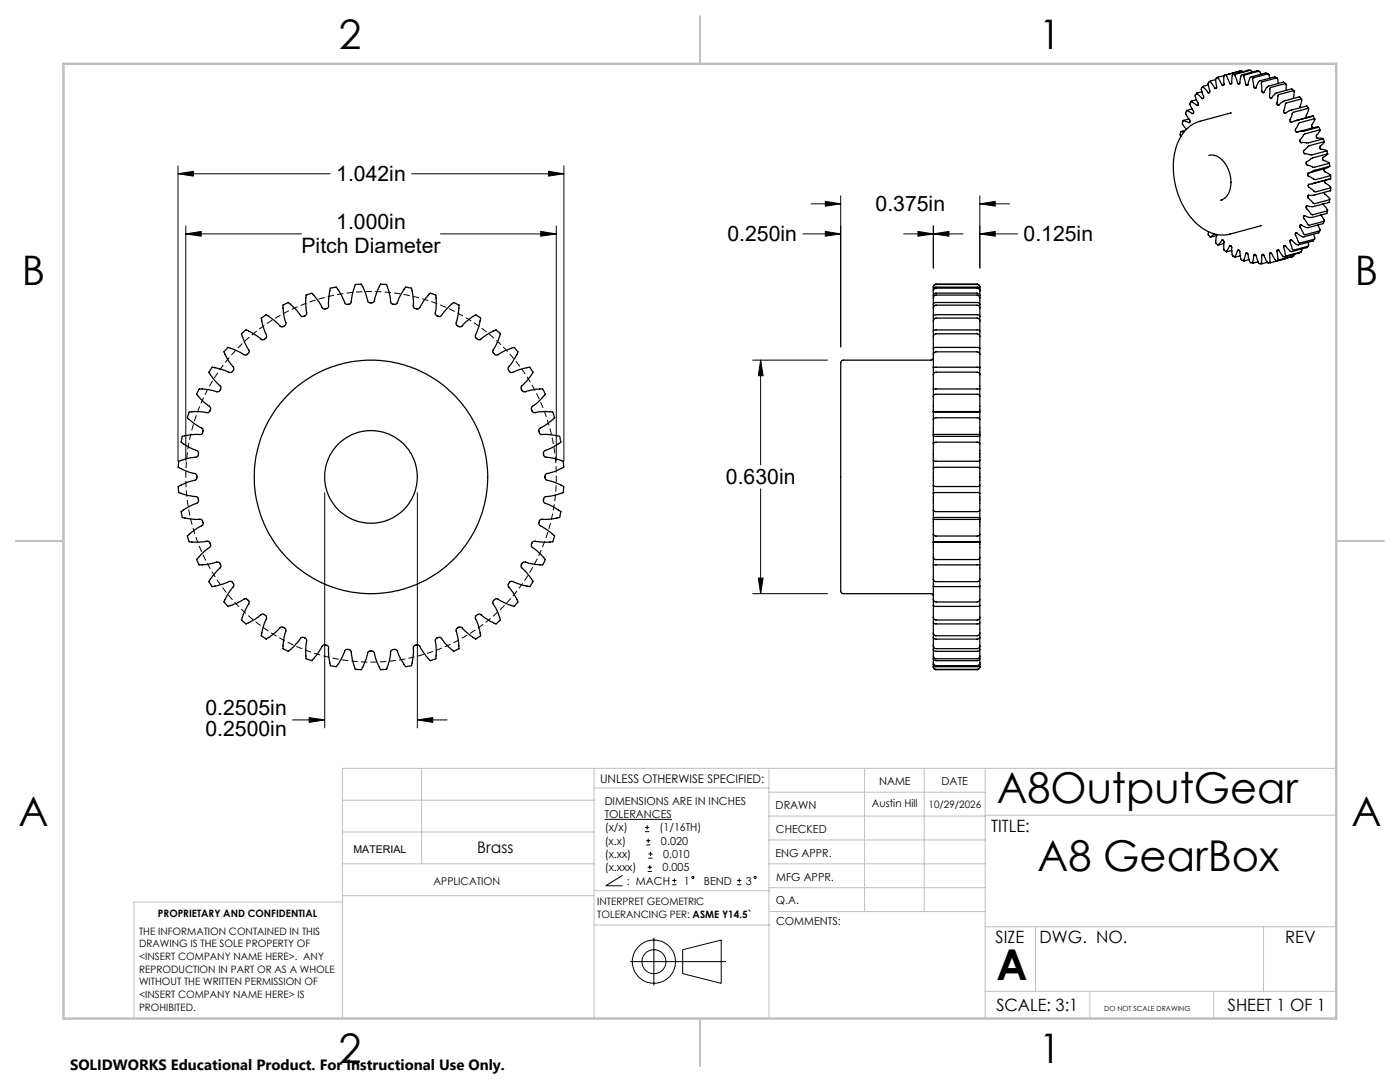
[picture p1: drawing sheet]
<svg xmlns="http://www.w3.org/2000/svg" width="279mm" height="216mm" viewBox="0 0 279 216" stroke-linecap="round" stroke-linejoin="round" font-family="sans-serif">
<g fill="none" stroke="#000" stroke-width=".25">
<path d="M238.8 18.6l-.1 .2a1.72 1.72 0 0 0 .4 1.8v.2l-.2 .3-1.2-.9 1.1-.3M240.1 17.3l-.3 .2a2.21 2.21 0 0 0 .4 1.7v.3l-.3 .2-1.1-1 1.1-.4M241.6 16.2l-.4 .2a2.65 2.65 0 0 0 .2 1.8v.3h-.3l-1-1.2 1.1-.4M241.6 16.2l1-.3 .1 1.7h-.3l-.9-1.3zM243.2 15.4l-.5 .2-.1 .3M244.3 15.1l-1.1 .3M247.3 14.2l-2.9 .8-.2 .3 .1 1.6-.1 .1-.4-.1-.7-1.3 .1-.2M247.3 14.2h.1M247.8 14.1l-.5 .1M249.1 14h.4M249.1 14l-3 .8a2.54 2.54 0 0 0-.2 1.7l-.1 .2h-.4l-.7-1.7 3-.9 .3 .2M249.1 14h.1"/>
<path d="M249.4 14l-2.9 .9 .5 1.8h.4v-.3a1.72 1.72 0 0 1 .5-1.5l2.9-.8 .5 .1M249.4 14l.4 .4M253.1 14.7l-.5-.1-2.9 .7a2.06 2.06 0 0 0-.6 1.6l-.3 .1-.2-.1-.4-1.6 .1-.3 2.9-.8 .3 .2 .1 .5M254.9 15.6l-.5-.3-3 .8-.3 .3-.4 1.1-.2 .1-.3-.2-.2-1.8 3.1-.9 .3 .9M255.1 16.7l-.3-1.1-3 .7-.1 .3 .2 1.8 .3 .1 .5-1 .4-.3 3-.8 .5 .3M256.7 18l-.1-1.3-3.1 .8-.1 .2v1.7l.3 .2 .4-.5 .7-.6 3-.8 .4 .4M258.1 19.6a1.54 1.54 0 0 0 0-1.5l-2.9 .8-.4 1.7 .1 .2 .3 .2 1-.8 3.1-.9 .5 .5M235.6 26.3l-.1 .6 .2 .3M236.1 24.1l-.1 .2a1.45 1.45 0 0 0 .8 1.5M236.6 26l-1 .2 .7 .1M236.8 22l-.2 .7 .9 1.3v.4l-.3 .1-1.1-.4 1.2-.4M237.7 20.2l-.1 .3a2.13 2.13 0 0 0 .6 1.7v.3l-.2 .2-1.2-.6 1.1-.4"/>
<path d="M239.5 24.2l-1.4 .6-1.4 1-1.1 1.5-.7 1.6-.5 2-.2 1.5v2.6l.5 2.6 .9 2.4 1 1.9 1.2 1.6 1.2 1.3 1.9 1.3 1.6 .6 1 .2 2.1-.2M241.3 31h1l1.2 .6 1.1 1.1 .8 1.9 .3 1.7-.3 1.7-.6 1.2-.6 .5-.5 .2M243.7 39.9h.1M245.7 22.5l-6.2 1.7M259.5 21.5v-.3a1.75 1.75 0 0 0 .2-1.5l-3 .8-.5 1.6v.3l.4 .2 .9-.6 3.3-.9 .4 .6M260.2 26.8l3.2-.9-.7 1.2v.3l.2 .2h.5l.7 .1-3 .8-1.1-.1a.42 .42 0 0 1-.5 0 .42 .42 0 0 1-.1-.5zM260.2 30l1-.9 3.1-.8-.9 .9 .1 .4 .1 .2 .7 .1 .5 .2-3 .8-.9-.2a.5 .5 0 0 1-.8-.4zM260.7 32.3l1.2-.8 3.1-.8-.6 .5a.44 .44 0 0 0-.4 .2 .44 .44 0 0 0 0 .4l.1 .2 .7 .2 .5 .4-3.2 .8-1.3-.5zM262 23.2l-3.5 .9-.8 .3-.3-.3 .7-1.7 3-.8v.6l-.4 .9 .1 .4M262 25.5l-.2-.5 .6-1.1v-.2l-3.1 .8-.5 .9a.67 .67 0 0 0-.1 1l1.4-.2 3.1-.9-.7 .1-3.4 .9M262 23.2h.1M262 23.2l-3.5 .9"/>
<path d="M262.1 23.2l.3 .5M263.2 25.4l.3 .6M264.1 27.7l.2 .6M264.3 33.7v.4l.1 .2a1.4 1.4 0 0 1 1.1 .8l-3.1 .7-1.3-.6-.1-.3 .1-.4 1.2-.5 3.1-.8-.9 .4-3.2 .9M264.8 30.1l.2 .6M265.3 32.5l.1 .7M265.4 39.8l-.1 .6-3.3 .8-1.2-.1-.1 .5 .4 .4a1.3 1.3 0 0 0 .9 .9l2.9-.8v-.3l-.9-1.1M265.5 35.7l-4.3 1.1-.1 .2a.57 .57 0 0 0 .5 .6l.8 .6 .2 .1 2.9-.8a1.39 1.39 0 0 0-1-1l-.1-.5M265.5 35.7h.1M265.5 35.7l-3.6 1M265.5 35l.1 .6M265.6 37.4l-.1 .7-3.3 .8h-1.1l-.1 .5 1.3 1.2 3-.7 .1-.2-1.1-1.1v-.2"/>
<path d="M186.3 59.4l.1-.3 .3-.2h8.4l.3 .2 .1 .3M186.3 59.4v1.3M186.3 58.9l.1-.3 .3-.1h8.3l.4 .2 .1 .2M186.3 58.9v.5M186.3 58.1l.1-.4 .3-.2h8.4l.3 .2 .1 .4M186.3 58.1v.8M186.3 57.7l.4-.4h8.5l.2 .2 .1 .2M186.3 57.7v.4M186.3 57.3l.1-.3 .4-.2h8.3l.3 .1 .1 .4M186.3 57.3v.4M186.3 57.3l.1-.4 .3-.2h8.4l.3 .2 .1 .4M195.5 59.4v1.3"/>
<path d="M195.5 58.9v.5M195.5 58.1v.8M195.5 57.7v.4M195.5 57.3v.4M241.2 46.9l.3 .4M241.2 46.2v.6M242.3 46.7l-.8 .6 1.3-.3M242.8 46.8v.2M242.8 47a1.53 1.53 0 0 0 .2 1.8l.1 .1M244.2 48.6l-1.1 .3 .8-1h.2l.2 .3-.1 1.6 .6 .4M245.8 50l-1.1 .2 .7-1.1 .2-.1 .3 .4v1.5l.6 .4M247.5 51l-1 .3 .5-1.3 .3-.1 .1 .3a1.83 1.83 0 0 0 .6 1.8l.2 .1"/>
<path d="M249.3 51.8l-1.1 .2 .4-1.5h.3l.2 .3a2.2 2.2 0 0 0 .5 1.6l.4 .1M251.1 52.2l-1.1 .3 .2-1.5a.2 .2 0 0 1 .2-.3 .2 .2 0 0 1 .2 .2l.6 1.6 .6 .1M251.7 45l-6.2 1.7M252.9 52.4l-1.2 .2 .1-1.6a.23 .23 0 0 1 .2-.2 .23 .23 0 0 1 .3 .2v.1a2 2 0 0 0 .8 1.4l.5-.1M256.6 51.6l-3 .8M257.7 51.3l-3 .7-.9-1.4a.22 .22 0 0 0-.3-.1 .22 .22 0 0 0-.1 .3v1.4l.2 .2M257.7 51.3h.1M258.1 51.1l-.4 .2M258.3 50.8h.1M259.7 50.2l-.4 .3-2.9 .8a2.86 2.86 0 0 1-1.3-1.4l-.3 .2 .3 1.8 3-.8 .2-.3M261.1 49.1l-.3 .3-3 .8a2.25 2.25 0 0 1-1.3-1.2l-.3 .1v.3l.4 1.6 3.1-.7 .1-.6M262.4 47.7l-.4 .4-2.9 .8a1.5 1.5 0 0 1-1.2-.9l-.3-.2-.2 .5 .7 1.6 3-.8 .1-.1-.1-.7"/>
<path d="M263.4 46l-.2 .5-3 .8a2 2 0 0 1-1.4-.8h-.2l-.1 .3 .8 1.7 3-.8 .1-.3-.3-.7M264.3 44.1l-.2 .5-3 .8h-.5l-.9-.6-.2 .1-.1 .3 .7 1.4 .4 .2 2.8-.7 .2-.3-.5-.9M264.9 42l-.2 .6-2.9 .8h-.5l-1.1-.4-.1 .5 .9 1.3 .3 .1 2.9-.7 .1-.2-.7-1.1M45.4 69.4l.1-.1 1.1 .4 2.2 1.1a.76 .76 0 0 0 .8-1l-.8-1.4-.6-1.8 .8-.7 .1-.1 1.1 .6 1.9 1.3a.76 .76 0 0 0 1.1-.8l-.6-1.6-.4-1.5a.43 .43 0 0 1 0-.5 .43 .43 0 0 1 .4-.2l.5-.3 1.6 1.1 1.3 1.3h.4l.3-.1a.59 .59 0 0 0 .3-.7l-.4-1.6-.1-1.9 1-.5 1.4 1.2 1.1 1.4 .4 .2 .3-.1 .5-.5-.2-2.1 .1-1.6 1.1-.4 1.4 1.7 .7 1.1a.74 .74 0 0 0 .7 .3 .74 .74 0 0 0 .6-.6l.2-2.7 .1-.8 .3-.1 .9-.1 1 1.6 .7 1.5a.73 .73 0 0 0 .7 .3 .73 .73 0 0 0 .6-.5l.2-1.3 .6-2.1 1.2-.1 .8 1.7 .5 1.7 .3 .3h.4a.54 .54 0 0 0 .6-.4l.5-1.6 .8-1.7 1.2 .1v.1a9.9 9.9 0 0 1 .8 3.4l.1 .3 .4 .1a.63 .63 0 0 0 .8-.3l.2-.6a5.4 5.4 0 0 1 1.6-2.5l1.1 .3 .3 2.4v1.1l.1 .3 .4 .2a.51 .51 0 0 0 .8-.3l.8-1.4 1.2-1.4 .9 .3 .3 .1v.4l.1 1.5-.2 1.6a.74 .74 0 0 0 .4 .7 .74 .74 0 0 0 .8-.2l1-1.3 1.1-1a.46 .46 0 0 1 .9 0l.2 .1a.34 .34 0 0 1 .3 .6l-.2 1.5-.4 1.6a.77 .77 0 0 0 1.2 .7l1.4-1.4 1.3-.9 1 .7-.3 1.5-.7 2v.3l.3 .3a.55 .55 0 0 0 .8 .1l1.5-1.2 1.1-.5a.45 .45 0 0 1 .5-.2 .45 .45 0 0 1 .3 .4l.3 .2a.37 .37 0 0 1 .1 .6l-.7 1.7-.7 1.1a.77 .77 0 0 0 1 1l1.4-.8 1.4-.6a.49 .49 0 0 1 .8 .4 .54 .54 0 0 1 .2 .9l-1.7 2.6a.76 .76 0 0 0 .8 1l1.3-.5 1.8-.5a.43 .43 0 0 1 .4 0 .43 .43 0 0 1 .2 .5l.4 .5-1.1 1.5-1.2 1.2a.78 .78 0 0 0 .7 1.2 9.3 9.3 0 0 1 3.5-.6l.4 .6a.56 .56 0 0 1-.2 .9l-1.2 1.2-1.1 .8-.2 .3 .2 .6 .4 .3 1.8-.2 1.6 .1a.43 .43 0 0 1 .5 .6l.1 .6-1.9 1.5-.9 .5a.74 .74 0 0 0-.2 .8 .74 .74 0 0 0 .6 .5h1l2.5 .4 .2 1.1-1.6 1.1-1.6 .7-.3 .3 .1 .4 .4 .5 1.7 .3 1.8 .5 .1 .8a.53 .53 0 0 1-.5 .7l-1.2 .6-1.8 .4-.2 .3v.5l.3 .5 1.4 .4 1.8 .7a.46 .46 0 0 1 .2 .8l-.1 .6-1.8 .5-1.6 .3a.74 .74 0 0 0-.5 .6 .74 .74 0 0 0 .3 .7l1.5 .7 1.6 1-.1 .7a.51 .51 0 0 1-.7 .6l-2 .2h-1a.75 .75 0 0 0-.3 1.3l1.5 .9 1.4 1.2-.3 .8a.48 .48 0 0 1-.7 .4h-1.3l-1.8-.2-.3 .2-.3 .5 .2 .5a10 10 0 0 1 2.6 2.4l-.3 .7a.56 .56 0 0 1-.8 .4l-1.3-.1-1.6-.5a.78 .78 0 0 0-.7 1.2l1.2 1.2 .9 1.2a.46 .46 0 0 1-.2 .9l-.3 .5-1.5-.4-2-.7-.4 .1-.2 .2a.55 .55 0 0 0-.1 .8l.8 1 .9 1.7a.45 .45 0 0 1 .1 .4 .45 .45 0 0 1-.3 .3l-.4 .5-1.5-.5-1.8-1-.6 .1-.4 .7 .9 1.7 .6 1.4a.45 .45 0 0 1 0 .5 .45 .45 0 0 1-.4 .2l-.5 .4-2.2-1.2-.7-.6a.76 .76 0 0 0-.8 0 .76 .76 0 0 0-.3 .8l.6 1.5 .3 1.5a.43 .43 0 0 1 .1 .5 .43 .43 0 0 1-.5 .2l-.5 .3-1.3-.9-1.4-1.3a.74 .74 0 0 0-.8-.1 .74 .74 0 0 0-.3 .7l.3 1.7 .2 1.5a.38 .38 0 0 1 0 .4 .38 .38 0 0 1-.4 .1l-.3 .2a.53 .53 0 0 1-.8-.2l-1.2-1.2-.8-1a.74 .74 0 0 0-.8-.1 .74 .74 0 0 0-.4 .6l.2 1.7-.1 1.8-.7 .3a.54 .54 0 0 1-.8-.3l-1-1.3-.8-1.2a.77 .77 0 0 0-1.2 .4v1l-.3 2.2a.44 .44 0 0 1-.2 .4 .44 .44 0 0 1-.4 0l-.5 .1-.2-.1-1-1.5-.7-1.6-.5-.2-.7 .3-.2 1.5-.5 1.9a.38 .38 0 0 1-.6 .3h-.7l-1-2-.3-1.4-.4-.3h-.6l-.3 .3-.4 1.4-.8 1.8a.38 .38 0 0 1-.6 .2h-.2a.52 .52 0 0 1-.7-.6l-.4-1.6-.2-1.3a.75 .75 0 0 0-1.3-.2 10 10 0 0 1-1.7 3.1l-1.2-.2-.3-2.2v-1.4l-.3-.4-.6-.1-.4 .2-.9 1.5-1.2 1.4-1.1-.4-.1-1.5 .2-2.2-.5-.5-.3-.1-.4 .2-.6 .9-1.6 1.5a.38 .38 0 0 1-.3 .2 .38 .38 0 0 1-.4-.1l-.2-.2a.56 .56 0 0 1-.4-.7l.2-1.7 .3-1.3a.75 .75 0 0 0-1.1-.6l-1.4 1.3-1.3 .9-.7-.4a.53 .53 0 0 1-.3-.8l.4-1.3 .6-1.6a.77 .77 0 0 0-1.1-.7l-1.1 .8-1.6 .9a.45 .45 0 0 1-.4 .1 .45 .45 0 0 1-.4-.4l-.4-.4 .5-1.5 1-1.8-.1-.5-.4-.4h-.4l-1.2 .7-2.1 .8-.8-.9 .5-1.1 1.3-1.9a.76 .76 0 0 0 0-.8 .76 .76 0 0 0-.8-.3l-1.2 .6-1.8 .4a.4 .4 0 0 1-.6-.3l-.2-.2a.53 .53 0 0 1 .1-.9l2.1-2.4-.1-.7a.59 .59 0 0 0-.7-.4 9.6 9.6 0 0 1-3.5 .6l-.4-.6a.51 .51 0 0 1 .2-.9l1.2-1.2 1-.8a.76 .76 0 0 0 .1-.8 .76 .76 0 0 0-.6-.4l-1.6 .2-1.6-.1a.39 .39 0 0 1-.4 0 .39 .39 0 0 1-.1-.4l-.1-.3a.52 .52 0 0 1 .3-.8l1.6-1.2 .9-.5a.76 .76 0 0 0-.4-1.3h-1l-1.7-.2-.8-.1-.1-.2-.1-1 1.5-1 1.6-.7a.76 .76 0 0 0-.2-1.3l-1.7-.3-1.8-.5v-1.1v-.1l1.7-.8 1.6-.5a.77 .77 0 0 0 .4-.6 .77 .77 0 0 0-.4-.7l-1.9-.6-1.2-.5-.2-.3v-1.1l1.9-.5 1.6-.3a.76 .76 0 0 0 .2-1.3l-.7-.2a5.4 5.4 0 0 1-2.4-1.6l.1-.6a.48 .48 0 0 1 .6-.5l2-.3h1a.77 .77 0 0 0 .4-1.3l-1.5-.8-1.2-1a.48 .48 0 0 1 0-.8l.1-.3a.44 .44 0 0 1 .6-.3l1.4-.1 1.8 .2 .4-.4a.58 .58 0 0 0-.1-.8l-.8-.6-1.5-1.5a.47 .47 0 0 1 0-.9l.3-.5h.5l1.4 .2 1.6 .4a.75 .75 0 0 0 .6-.4 .75 .75 0 0 0 0-.8l-1.1-1.2-1-1.4a.91 .91 0 0 1 .4-.9l.1-.2h.5l3 1h.4l.3-.3a.55 .55 0 0 0 0-.8l-.8-1-.9-1.6a.45 .45 0 0 1-.1-.5 .45 .45 0 0 1 .4-.3zM186.3 71.4l-.1 .2-.3 .3h-17.6a.83 .83 0 0 0-.5 1.1v44.9a.54 .54 0 0 0 .5 .6h17.6l.3 .2 .1 .3M186.3 79.1l.4-.4h8.5l.3 .4M186.3 77.6h9.2M186.3 79.1v3M186.3 77.6v1.5M186.3 74.8v-.3l.4-.2h8.4l.3 .1 .1 .4M186.3 74.8v2.8M186.3 73.4l.3-.1h8.7l.2 .1"/>
<path d="M186.3 73.4v1.4M186.3 69.5l.4-.2h8.5l.3 .2M186.3 70.7l.1-.3 .4-.2h8.2l.3 .1 .2 .4M186.3 70.7v2.7M186.3 69.5v1.2M186.3 66l.3-.2h8.6l.3 .2M186.3 67.1l.1-.3 .3-.2h8.4l.3 .2 .1 .3M186.3 67.1v2.4M186.3 66v1.1M186.3 64l.1-.3 .3-.2h8.4l.3 .1 .1 .4M186.3 64v2M186.3 63.1l.1-.2 .4-.1h8.2l.5 .3"/>
<path d="M186.3 63.1v.9M186.3 61.5l.1-.4 .3-.2h8.4l.3 .2 .1 .4M186.3 61.5v1.6M186.3 60.7l.4-.3h8.5l.3 .3M186.3 60.7v.8M195.5 77.6v1.5M195.5 79.1v3M195.5 74.8v2.8M195.5 73.4v1.4M195.5 69.5v1.2M195.5 70.7v2.7M195.5 66v1.1"/>
<path d="M195.5 67.1v2.4M195.5 64v2M195.5 63.1v.9M195.5 61.5v1.6M195.5 60.7v.8M186.3 93.5l.4-.3h8.5l.3 .3M186.3 93.5v3.3M186.3 91.9l.3 .1h8.6l.3-.1M186.3 96.8l.4 .3h8.5l.3-.3M186.3 96.8v1.7M186.3 98.5l.3-.2h8.6l.3 .2M186.3 91.9v1.6"/>
<path d="M186.3 98.5v3.3M186.3 88.5v3.4M186.3 88.5l.4-.3h8.5l.3 .3M186.3 87l.3 .1h8.6l.3-.1M186.3 87v1.5M186.3 86.7v.3M186.3 83.7l.4-.3h8.5l.3 .3M186.3 83.7v3M186.3 82.2h9.2M186.3 82.2v1.5M186.3 82.1v.1M186.3 86.7h9.2"/>
<path d="M186.3 82.1h9.2M195.5 93.5v3.3M195.5 91.9v1.6M195.5 96.8v1.7M195.5 98.5v3.3M195.5 88.5v3.4M195.5 87v1.5M195.5 86.7v.3M195.5 83.7v3M195.5 82.2v1.5M195.5 82.1v.1M186.3 101.8l.4 .3h8.4l.4-.3"/>
<path d="M186.3 103.4l.3-.1h8.6l.3 .1M186.3 101.8v1.6M186.3 103.4v.2M186.3 106.6l.4 .4h8.5l.3-.4M186.3 103.6v3M186.3 108.2h9.2M186.3 106.6v1.6M186.3 108.2h.1M186.3 111.2l.4 .5h8.5l.3-.5M186.3 108.2v3M186.3 112.7h9.2M186.3 111.2v1.5"/>
<path d="M186.3 115.6l.1 .3 .3 .2h8.4l.4-.3v-.2M186.3 112.7v2.9M186.3 116.9l.3 .2h8.6l.3-.2M186.3 115.6v1.3M186.3 119.6l.2 .4 .3 .1h8.2l.4-.2 .1-.3M186.3 116.9v2.7M186.3 119.6v1.2M186.3 103.6h9.2M195.5 101.8v1.6M195.5 103.4v.2M195.5 103.6v3M195.5 106.6v1.6"/>
<path d="M195.5 108.2h.1M195.5 108.2v3M195.5 111.2v1.5M195.5 112.7v2.9M195.5 115.6v1.3M195.5 116.9v2.7M195.5 119.6v1.2M186.3 120.8l.4 .2h8.5l.3-.2M186.3 123.2l.1 .3 .3 .2h8.4l.3-.2 .1-.3M186.3 120.8v2.4M186.3 123.2v1l.3 .3h8.6a.51 .51 0 0 0 .3-.8v-.5M186.3 126.3l.1 .4 .3 .2h8.4l.3-.3 .1-.3"/>
<path d="M186.3 124.3v2M186.3 127.2l.5 .3h8.2l.4-.1 .1-.2M186.3 126.3v.9M186.3 128.9l.1 .4 .3 .1h8.4l.3-.2 .1-.3M186.3 127.2v1.7M186.3 129.6l.1 .2 .3 .2h8.5l.3-.4M186.3 128.9v.7M186.3 130.9l.1 .3 .3 .2h8.4l.3-.2 .1-.3M186.3 129.6v1.3M186.3 131.4l.1 .3 .4 .1h8.2l.4-.1 .1-.3M186.3 130.9v.5M186.3 132.3l.1 .3 .3 .2h8.4l.3-.2 .1-.3"/>
<path d="M186.3 131.4v.9M186.3 132.6l.1 .3 .3 .1h8.5l.3-.4M186.3 132.3v.3M186.3 133l.1 .4 .3 .2h8.3l.4-.3 .1-.3M186.3 132.6v.4M186.3 133l.1 .4 .3 .2h8.4l.4-.3v-.3M195.5 120.8v2.4M195.5 124.3v2M195.5 126.3v.9M195.5 127.2v1.7M195.5 128.9v.7M195.5 129.6v1.3"/>
<path d="M195.5 130.9v.5M195.5 131.4v.9M195.5 132.3v.3M195.5 132.6v.4"/>
<circle cx="74" cy="95.2" r="23.3"/>
<circle cx="74.1" cy="95.2" r="9.2"/>
</g>
<g fill="none" stroke="#000" stroke-width=".2">
<path d="M35.5 34.7l3.1-.5v.9zM35.5 33.1v58.9M35.5 34.7h30.4M82.1 34.7h30.4M109.5 34.2l3 .5-3 .4zM112.5 33.1v58.9M167.8 39.1v30.1M195.5 39.1v14.4M37.1 46.7l3-.5v.9zM37.1 45.1v46.9M37.1 46.7h23M87.9 46.7h23.1"/>
<path d="M107.9 46.2l3.1 .5-3.1 .4zM111 45.1v46.9M160.2 46.7h7.6M161.9 40.7h5.9M164.7 46.2l3.1 .5-3.1 .4zM164.7 40.2l3.1 .5-3.1 .4zM180.3 46.7h11.9M183.2 46.2l3.1 .5-3.1 .4zM186.3 46.7l3.1-.5v.9zM186.3 45.1v8.4M195.5 46.7l3.1-.5v.9zM195.5 40.7l3.1-.5v.9z"/>
<path d="M195.5 46.7h7.6M195.5 40.7h6M150.2 71.9h14.9M151.8 71.9l.5 3.1h-1zM151.8 71.9v20.9M64.8 98.3v46.9M83.3 98.3v46.9M151.8 97.5v21M150.2 118.5h14.9M151.3 115.4h1l-.5 3.1zM58.4 143.7h6.4M61.7 143.2l3.1 .5-3.1 .4z"/>
<path d="M83.3 143.7l3.1-.5v.9zM83.3 143.7h5.9M120.7 163.5h13.4M124.2 174.7l-3.3 2h3.3M128.7 165.9h.9M128.7 165.1h.9M129 168.6h.8M129 167.7h.8M129.2 164.7v.8M129.3 173.9h.8M129.3 173h.8M129.4 167.3v.9"/>
<path d="M129.4 171.2h.8M129.4 170.4h.8M129.7 172.6v.9M129.8 170v.8M134.2 176.5h.8M134.2 175.7h.8M134.6 175.3v.8M147.1 176.5h.9M147.1 175.7h.9M147.5 175.3v.8M125.7 191.9h19.2M130.5 187.1v9.6"/>
<path d="M136.2 189.5l7.7-1.9v8.6l-7.7-1.9z"/>
<circle cx="138.3" cy="175.1" r=".21"/>
<circle cx="150.7" cy="175.1" r=".21"/>
<circle cx="130.5" cy="191.9" r="2.39"/>
<circle cx="130.5" cy="191.9" r="4.3"/>
</g>
<g fill="none" stroke="#c0c0c0" stroke-width=".2">
<path d="M68.3 159.7h50.3M84.1 153.3v19.1M118.6 153.3v49.9M118.6 157.2h34.9M153.5 153.3v49.9M153.5 158.1h43.1M172.5 153.3v28.6M184.4 153.3v28.6M196.6 153.3v49.9M266.7 153.3h-198.4v49.9M68.3 178.7h50.3M68.3 172.4h50.3"/>
<path d="M68.3 166h50.3M68.3 180h-41.6v23.2M118.6 177.7h35M153.5 167.6h43.1M153.5 162.8h43.1M153.5 172.4h43.1M153.5 177.1h43.1M196.6 162.7h70.1M118.6 184.6h35M153.6 181.9h43M196.6 197.8h70.1M196.6 184.9h70.1"/>
<path d="M206.7 184.9v12.9M217.5 197.8v5.4M242.2 197.8v5.4M252.2 184.9v12.9"/>
</g>
<path d="M139.7 3.2v9.5M3.1 107.9h9.6M266.7 107.9h9.5M139.7 203.2v9.6" fill="none" stroke="#c0c0c0" stroke-width=".25"/>
<path d="M12.7 12.7h254v190.5h-254z" fill="none" stroke="#c0c0c0" stroke-width=".5"/>
<g fill="#000">
<path d="M35.5 34.7l3.1-.5v.9zM109.5 34.2l3 .5-3 .4zM37.1 46.7l3-.5v.9zM107.9 46.2l3.1 .5-3.1 .4zM164.7 46.2l3.1 .5-3.1 .4zM164.7 40.2l3.1 .5-3.1 .4zM183.2 46.2l3.1 .5-3.1 .4zM186.3 46.7l3.1-.5v.9zM195.5 46.7l3.1-.5v.9zM195.5 40.7l3.1-.5v.9zM151.8 71.9l.5 3.1h-1zM151.3 115.4h1l-.5 3.1z"/>
<path d="M61.7 143.2l3.1 .5-3.1 .4zM83.3 143.7l3.1-.5v.9z"/>
</g>
<path d="M109.4 84.3a37 37 0 0 0-61.9-14.8 37 37 0 0 0 17 61.4 37 37 0 0 0 45.4-44.7l-.5-1.9" fill="none" stroke="#000" stroke-width=".2" stroke-dasharray="1.3 .6" stroke-dashoffset=".7" stroke-linecap="butt"/>
<g font-size="8.5">
<text x="198.9" y="160.2">A8OutputGear</text>
<text x="207.1" y="173.8">A8 GearBox</text>
<text x="198.9" y="195.5">A</text>
</g>
<g font-size="8.1">
<text x="67.6" y="9.7">2</text>
<text x="207.3" y="9.7">1</text>
<text x="4.4" y="57">B</text>
<text x="270.4" y="57">B</text>
<text x="3.7" y="164.9">A</text>
<text x="269.7" y="164.9">A</text>
<text x="67.6" y="212.2">2</text>
<text x="207.3" y="212.2">1</text>
</g>
<g font-size="4.2">
<text x="67.1" y="36.1">1.042in</text>
<text x="67.1" y="45.7">1.000in</text>
<text x="174.7" y="42.1">0.375in</text>
<text x="60.2" y="50.4">Pitch Diameter</text>
<text x="145.2" y="48.1">0.250in</text>
<text x="204.3" y="48.1">0.125in</text>
<text x="144.9" y="96.6">0.630in</text>
<text x="41" y="142.7">0.2505in</text>
<text x="41" y="146.9">0.2500in</text>
</g>
<g font-size="3.4">
<text x="197.8" y="166">TITLE:</text>
<text x="198.7" y="188.1">SIZE</text>
<text x="207.5" y="188.1">DWG. NO.</text>
<text x="256.5" y="188.2">REV</text>
<text x="198.8" y="201.7">SCALE: 3:1</text>
<text x="245.1" y="201.7">SHEET 1 OF 1</text>
</g>
<text font-size="3.2" x="95.2" y="170.3">Brass</text>
<text font-size="3" x="14" y="213.5">SOLIDWORKS Educational Product. For Instructional Use Only.</text>
<text font-size="2.4" x="119.8" y="156.2">UNLESS OTHERWISE SPECIFIED:</text>
<g font-size="2.2">
<text x="120.7" y="160.6">DIMENSIONS ARE IN INCHES</text>
<text x="154.8" y="161.4">DRAWN</text>
<text x="175.4" y="156.6">NAME</text>
<text x="187.9" y="156.7">DATE</text>
<text x="120.7" y="163.3">TOLERANCES</text>
<text x="120.7" y="165.9">(x/x)</text>
<text x="131.6" y="165.9">(1/16TH)</text>
<text x="154.9" y="166.3">CHECKED</text>
<text x="120.7" y="168.6">(x.x)</text>
<text x="120.7" y="171.2">(x.xx)</text>
<text x="120.7" y="173.9">(x.xxx)</text>
<text x="131.9" y="168.6">0.020</text>
<text x="132.2" y="173.9">0.005</text>
<text x="132.3" y="171.2">0.010</text>
<text x="154.8" y="170.9">ENG APPR.</text>
<text x="125.1" y="176.5">: MACH</text>
<text x="136.5" y="176.5">1</text>
<text x="140.5" y="176.5">BEND</text>
<text x="148.9" y="176.5">3</text>
<text x="154.9" y="175.7">MFG APPR.</text>
<text x="154.9" y="180.4">Q.A.</text>
<text x="154.9" y="184.6">COMMENTS:</text>
</g>
<g font-size="2.1">
<text x="174" y="161.1">Austin Hill</text>
<text x="70.5" y="170.2">MATERIAL</text>
<text x="86.5" y="176.5">APPLICATION</text>
</g>
<g font-size="2">
<text x="185.3" y="161.2">10/29/2026</text>
<text x="31.5" y="182.9">PROPRIETARY AND CONFIDENTIAL</text>
<text x="119.2" y="180.6">INTERPRET GEOMETRIC</text>
<text x="119.2" y="183.1">TOLERANCING PER: ASME Y14.5`</text>
<text x="27.8" y="186.5">THE INFORMATION CONTAINED IN THIS</text>
<text x="27.8" y="189">DRAWING IS THE SOLE PROPERTY OF</text>
<text x="27.8" y="191.6">&lt;INSERT COMPANY NAME HERE&gt;. ANY</text>
<text x="27.8" y="194.1">REPRODUCTION IN PART OR AS A WHOLE</text>
<text x="27.8" y="196.6">WITHOUT THE WRITTEN PERMISSION OF</text>
<text x="27.8" y="199.1">&lt;INSERT COMPANY NAME HERE&gt; IS</text>
<text x="27.8" y="201.7">PROHIBITED.</text>
</g>
<text font-size="1.4" x="220.4" y="201.7">DO NOT SCALE DRAWING</text>
</svg>
